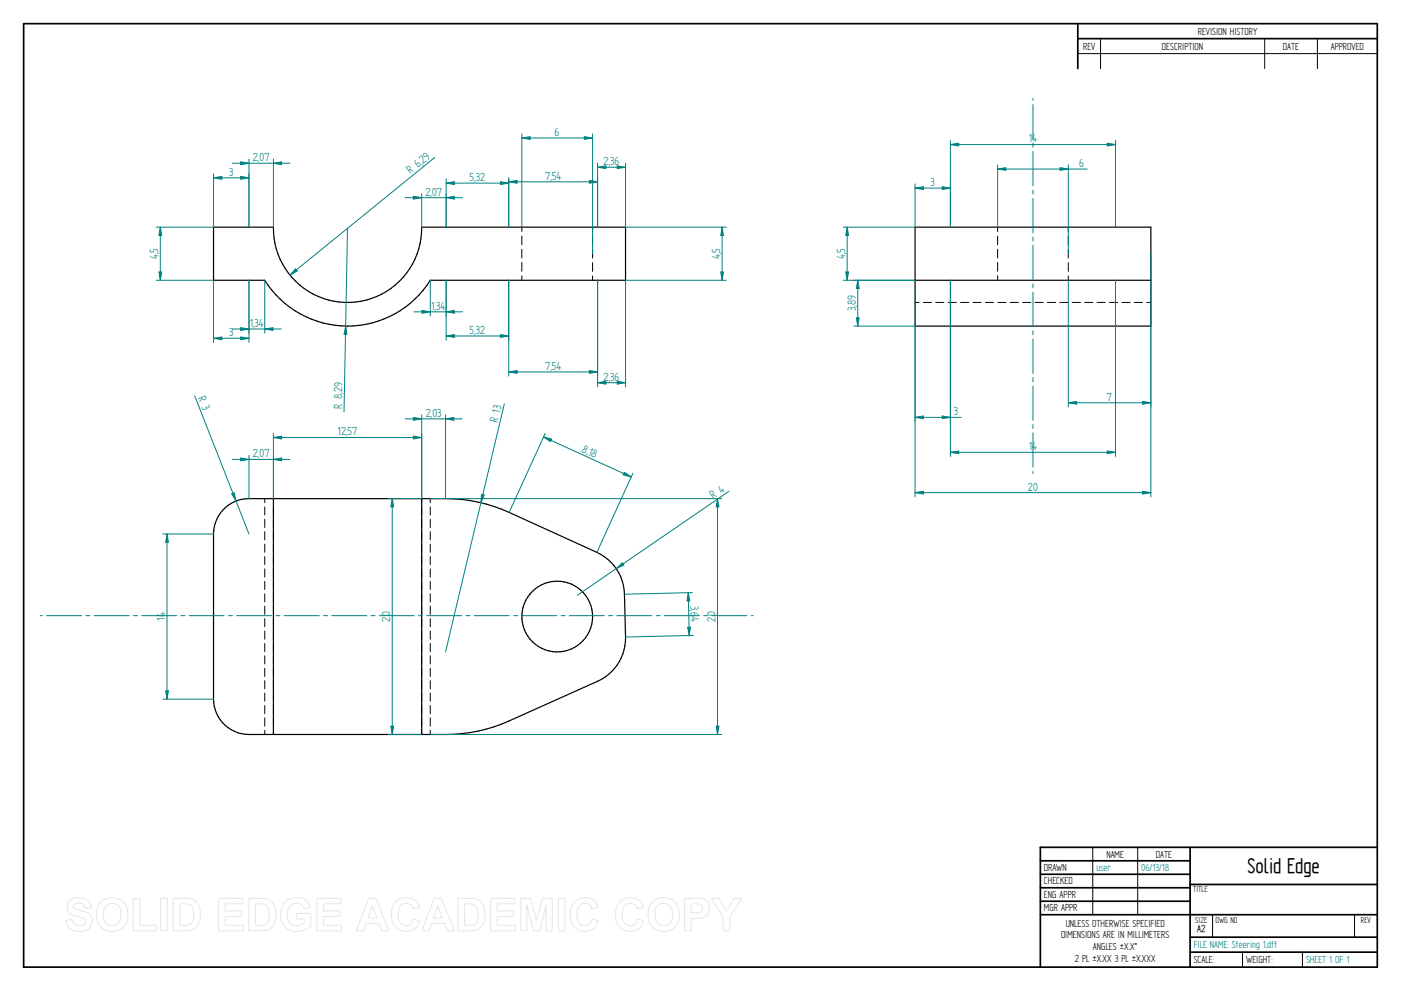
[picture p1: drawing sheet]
<svg xmlns="http://www.w3.org/2000/svg" width="594mm" height="420mm" viewBox="0 0 594 420" stroke-linecap="round" stroke-linejoin="round" font-family="sans-serif">
<g fill="none" stroke="#000" stroke-width=".72">
<path d="M10 10h574v400h-574zM457 10v19.1M457 16.4h127M504.6 359.2v50.8M584 359.2h-142.9v50.8M441.1 365h63.5M441.1 370.7h63.5M441.1 376.4h63.5M504.6 375h79.4M441.1 382.1h63.5M441.1 387.8h142.9M504.6 397.3h79.4"/>
<path d="M504.6 403.7h79.4"/>
</g>
<g fill="none" stroke="#000" stroke-width=".42">
<path d="M466.7 16.4v12.7M536.3 16.4v12.7M558.6 16.4v12.7M457 22.7h127M221.3 96.3v1.8M251.3 96.3v1.9M423 96.3v1.8M453 96.3v1.9M221.3 100.1v3.7M221.3 105.7v3.7M221.3 111.3v3.7M221.3 116.9v1.9"/>
<path d="M251.3 100.1v3.7M251.3 105.7v3.7M251.3 111.3v3.8M251.3 117v1.8M423 100.1v3.7M423 105.7v3.7M423 111.3v3.7M423 116.9v1.9M453 100.1v3.7M453 105.7v3.7M453 111.3v3.8M453 117v1.8"/>
<path d="M388 128.2h1.7M391.5 128.2h3.5M396.8 128.2h3.5M402.1 128.2h3.4M407.3 128.2h3.5M412.6 128.2h3.4M417.9 128.2h3.4M423.1 128.2h3.5M428.4 128.2h3.4M433.7 128.2h3.4M438.9 128.2h3.5M444.2 128.2h3.4"/>
<path d="M449.4 128.2h3.5M454.7 128.2h3.5M459.9 128.2h3.5M465.2 128.2h3.5M470.5 128.2h3.5M475.7 128.2h3.5M481 128.2h3.5M486.3 128.2h1.7M112.3 211.4v1.7M112.3 214.9v3.5M115.9 211.4v1.7M115.9 214.9v3.5"/>
<path d="M178.8 211.4v1.7M178.8 215v3.4M182.4 211.4v1.7M182.4 214.9v3.5M112.3 220.2v3.4M112.3 225.4v3.5M112.3 230.7v3.4M112.3 236v3.4M115.9 220.2v3.4M115.9 225.4v3.5M115.9 230.7v3.4M115.9 236v3.4"/>
<path d="M178.8 220.2v3.5M178.8 225.5v3.4M178.8 230.8v3.4M178.8 236v3.5M182.4 220.2v3.4M182.4 225.4v3.5M182.4 230.7v3.4M182.4 236v3.4M112.3 241.2v3.5M112.3 246.5v3.4M112.3 251.8v3.4M112.3 257v3.5"/>
<path d="M115.9 241.2v3.5M115.9 246.5v3.4M115.9 251.8v3.4M115.9 257v3.5M178.8 241.3v3.4M178.8 246.5v3.5M178.8 251.8v3.5M178.8 257v3.5M182.4 241.2v3.5M182.4 246.5v3.4M182.4 251.8v3.4M182.4 257v3.5"/>
<path d="M112.3 262.3v3.4M112.3 267.5v3.5M112.3 272.8v3.5M112.3 278v3.5M115.9 262.3v3.4M115.9 267.5v3.5M115.9 272.8v3.5M115.9 278v3.5M178.8 262.3v3.5M178.8 267.6v3.5M178.8 272.8v3.5M178.8 278.1v3.5"/>
<path d="M182.4 262.3v3.4M182.4 267.5v3.5M182.4 272.8v3.5M182.4 278v3.5M112.3 283.3v3.5M112.3 288.6v3.5M112.3 293.8v3.5M112.3 299.1v3.5M115.9 283.3v3.5M115.9 288.6v3.5M115.9 293.8v3.5M115.9 299.1v3.5"/>
<path d="M178.8 283.4v3.5M178.8 288.6v3.5M178.8 293.9v3.4M178.8 299.2v3.4M182.4 283.3v3.5M182.4 288.6v3.5M182.4 293.8v3.5M182.4 299.1v3.5M112.3 304.4v3.4M112.3 309.6v1.8M115.9 304.4v3.4M115.9 309.6v1.8"/>
<path d="M178.8 304.4v3.5M178.8 309.7v1.7M182.4 304.4v3.4M182.4 309.6v1.8M463.4 359.2v28.6M482.4 359.2v28.6M514.2 387.9v9.4M574.4 387.9v9.4M526.9 403.7v6.3M552.3 403.7v6.3"/>
</g>
<g fill="none" stroke="#000" stroke-width=".51">
<path d="M90.5 96.3h25.4a31.4 31.4 0 0 0 31.5 31.9 31.4 31.4 0 0 0 31.4-31.9h86.5v22.5h-82.9a41.4 41.4 0 0 1-70.1 0h-21.8zM388 96.3h100v42h-100zM388 118.8h100M94.4 216.4a14.9 14.9 0 0 1 11.2-5h83.3a65.3 65.3 0 0 1 27 5.9l37.2 16.9a20.1 20.1 0 0 1 11.7 17.7l.5 18.2a20 20 0 0 1-11.9 18.7l-37.7 16.9a65 65 0 0 1-26.5 5.7h-83.6a15.1 15.1 0 0 1-15.1-15v-70a15.5 15.5 0 0 1 3.9-10zM115.9 211.4v100M178.8 211.4v100"/>
<circle cx="236.3" cy="261.4" r="15"/>
</g>
<g fill="none" stroke="#008080" stroke-width=".42">
<path d="M438 41.7v.8M438 44.4v14.5M438 60.7v1.7M438 64.2v14.6M265.3 96.3h42.7M438 80.6v1.7M438 84.1v14.6M265.3 118.8h42.7M305.6 115.3h1.2l-.6 3.5zM438 100.5v1.7M438 104v14.6M438 120.4v1.6"/>
<path d="M438 123.9v14.5M438 140.3v1.6M438 143.7v14.6M438 160.1v1.7M438 163.6v14.6M438 180v1.7M438 183.5v14.6M438 199.9v.8M17.1 261h.9M19.8 261h14.8M36.4 261h1.7M39.9 261h14.9"/>
<path d="M56.6 261h1.7M60.1 261h14.8M76.7 261h1.7M80.2 261h14.9M96.9 261h1.7M100.4 261h14.8M117 261h1.7M120.5 261h14.9M137.2 261h1.7M140.7 261h14.8M157.3 261h1.7M160.8 261h14.9"/>
<path d="M177.5 261h1.7M181 261h14.8M197.6 261h1.7M201.1 261h14.9M217.8 261h1.7M221.3 261h14.8M237.9 261h1.7M241.4 261h14.9M258.1 261h1.7M261.6 261h14.8M278.3 261h1.6M281.7 261h14.9"/>
<path d="M298.4 261h1.7M301.9 261h14.8M318.6 261h.8"/>
</g>
<path d="M305.6 115.3h1.2l-.6 3.5z" fill="#008080"/>
<path d="M306.2 96.3l.6 3.5h-1.2z" fill="none" stroke="#008080" stroke-width=".42"/>
<path d="M306.2 96.3l.6 3.5h-1.2z" fill="#008080"/>
<path d="M306.2 96.3v22.5M215.7 118.8v40.7M253.4 118.8v40.7M249.9 157.1l3.5 .6-3.5 .6z" fill="none" stroke="#008080" stroke-width=".42"/>
<path d="M249.9 157.1l3.5 .6-3.5 .6z" fill="#008080"/>
<path d="M215.7 157.7l3.5-.6v1.2z" fill="none" stroke="#008080" stroke-width=".42"/>
<path d="M215.7 157.7l3.5-.6v1.2z" fill="#008080"/>
<path d="M253.4 118.8v45.2M265.3 118.8v45.2M215.7 157.7h37.7M261.7 161.7l3.6 .6-3.6 .6z" fill="none" stroke="#008080" stroke-width=".42"/>
<path d="M261.7 161.7l3.6 .6-3.6 .6z" fill="#008080"/>
<path d="M253.4 162.3l3.5-.6v1.2z" fill="none" stroke="#008080" stroke-width=".42"/>
<path d="M253.4 162.3l3.5-.6v1.2z" fill="#008080"/>
<path d="M189.2 118.8v25.4M215.7 118.8v25.4M212.3 141.9l3.4 .6-3.4 .5zM253.4 162.3h11.9" fill="none" stroke="#008080" stroke-width=".42"/>
<path d="M212.3 141.9l3.4 .6-3.4 .5z" fill="#008080"/>
<path d="M189.2 142.5l3.5-.6v1.1z" fill="none" stroke="#008080" stroke-width=".42"/>
<path d="M189.2 142.5l3.5-.6v1.1z" fill="#008080"/>
<path d="M182.4 118.8v15.1M189.2 118.8v15.1M189.2 132.2l3.5-.6v1.2zM189.2 142.5h26.5" fill="none" stroke="#008080" stroke-width=".42"/>
<path d="M189.2 132.2l3.5-.6v1.2z" fill="#008080"/>
<path d="M179 131.6l3.4 .6-3.4 .6z" fill="none" stroke="#008080" stroke-width=".42"/>
<path d="M179 131.6l3.4 .6-3.4 .6z" fill="#008080"/>
<path d="M147.4 96.8l-1.5 77.9M146.6 138.2l.5 3.5h-1.2zM175.5 132.2h20.7" fill="none" stroke="#008080" stroke-width=".42"/>
<path d="M146.6 138.2l.5 3.5h-1.2z" fill="#008080"/>
<path d="M105.6 118.8v22.5M112.3 118.8v22.5M112.3 139.5l3.4-.6v1.2z" fill="none" stroke="#008080" stroke-width=".42"/>
<path d="M112.3 139.5l3.4-.6v1.2z" fill="#008080"/>
<path d="M102.1 138.9l3.5 .6-3.5 .6z" fill="none" stroke="#008080" stroke-width=".42"/>
<path d="M102.1 138.9l3.5 .6-3.5 .6z" fill="#008080"/>
<path d="M90.5 118.8v26.4M105.6 118.8v26.4M98.5 139.5h20.7M102.1 142.9l3.5 .5-3.5 .6z" fill="none" stroke="#008080" stroke-width=".42"/>
<path d="M102.1 142.9l3.5 .5-3.5 .6z" fill="#008080"/>
<path d="M90.5 143.4l3.6-.5v1.1z" fill="none" stroke="#008080" stroke-width=".42"/>
<path d="M90.5 143.4l3.6-.5v1.1z" fill="#008080"/>
<path d="M66.2 96.3h24.3M68 96.3l.6 3.5h-1.2zM66.2 118.8h24.3M90.5 143.4h15.1" fill="none" stroke="#008080" stroke-width=".42"/>
<path d="M68 96.3l.6 3.5h-1.2z" fill="#008080"/>
<path d="M67.4 115.3h1.2l-.6 3.5z" fill="none" stroke="#008080" stroke-width=".42"/>
<path d="M67.4 115.3h1.2l-.6 3.5z" fill="#008080"/>
<path d="M90.5 73.7v22.6M102.1 74.8l3.5 .6-3.5 .6zM105.6 73.7v22.6M68 96.3v22.5" fill="none" stroke="#008080" stroke-width=".42"/>
<path d="M102.1 74.8l3.5 .6-3.5 .6z" fill="#008080"/>
<path d="M90.5 75.4l3.6-.6v1.2z" fill="none" stroke="#008080" stroke-width=".42"/>
<path d="M90.5 75.4l3.6-.6v1.2z" fill="#008080"/>
<path d="M90.5 75.4h15.1M105.6 67.4v28.9M115.9 67.4v28.9M115.9 69.2l3.5-.6v1.2z" fill="none" stroke="#008080" stroke-width=".42"/>
<path d="M115.9 69.2l3.5-.6v1.2z" fill="#008080"/>
<path d="M102.1 68.6l3.5 .6-3.5 .6z" fill="none" stroke="#008080" stroke-width=".42"/>
<path d="M102.1 68.6l3.5 .6-3.5 .6z" fill="#008080"/>
<path d="M98.5 69.2h24.4M184.4 66.8l-61.4 49.8M125.3 114l.8 .9-3.1 1.7z" fill="none" stroke="#008080" stroke-width=".42"/>
<path d="M125.3 114l.8 .9-3.1 1.7z" fill="#008080"/>
<path d="M178.8 82.1v14.2M189.2 82.1v14.2M189.2 83.8l3.5-.6v1.2z" fill="none" stroke="#008080" stroke-width=".42"/>
<path d="M189.2 83.8l3.5-.6v1.2z" fill="#008080"/>
<path d="M175.3 83.2l3.5 .6-3.5 .6z" fill="none" stroke="#008080" stroke-width=".42"/>
<path d="M175.3 83.2l3.5 .6-3.5 .6z" fill="#008080"/>
<path d="M189.2 75.9v20.4M212.3 77l3.4 .6-3.4 .6zM215.7 75.9v20.4M171.8 83.8h24.4" fill="none" stroke="#008080" stroke-width=".42"/>
<path d="M212.3 77l3.4 .6-3.4 .6z" fill="#008080"/>
<path d="M189.2 77.6l3.5-.6v1.2z" fill="none" stroke="#008080" stroke-width=".42"/>
<path d="M189.2 77.6l3.5-.6v1.2z" fill="#008080"/>
<path d="M189.2 77.6h26.5M215.7 75.3v21M249.9 76.5l3.5 .6-3.5 .6zM253.4 75.3v21" fill="none" stroke="#008080" stroke-width=".42"/>
<path d="M249.9 76.5l3.5 .6-3.5 .6z" fill="#008080"/>
<path d="M215.7 77.1l3.5-.6v1.2z" fill="none" stroke="#008080" stroke-width=".42"/>
<path d="M215.7 77.1l3.5-.6v1.2z" fill="#008080"/>
<path d="M215.7 77.1h37.7M253.4 69.1v27.2M261.7 70.3l3.6 .6-3.6 .6zM265.3 69.1v27.2" fill="none" stroke="#008080" stroke-width=".42"/>
<path d="M261.7 70.3l3.6 .6-3.6 .6z" fill="#008080"/>
<path d="M253.4 70.9l3.5-.6v1.2z" fill="none" stroke="#008080" stroke-width=".42"/>
<path d="M253.4 70.9l3.5-.6v1.2z" fill="#008080"/>
<path d="M221.3 56.8v39.5M221.3 58.5l3.5-.5v1.1zM251.3 56.8v50.8M253.4 70.9h11.9" fill="none" stroke="#008080" stroke-width=".42"/>
<path d="M221.3 58.5l3.5-.5v1.1z" fill="#008080"/>
<path d="M247.8 58l3.5 .5-3.5 .6z" fill="none" stroke="#008080" stroke-width=".42"/>
<path d="M247.8 58l3.5 .5-3.5 .6z" fill="#008080"/>
<path d="M221.3 58.5h30M230.5 185.3l3.4 .9-.5 1zM231.2 183.7l-15.3 33.6M268.4 200.6l-15.3 33.6" fill="none" stroke="#008080" stroke-width=".42"/>
<path d="M230.5 185.3l3.4 .9-.5 1z" fill="#008080"/>
<path d="M264.7 200.2l3 2-3.5-.9z" fill="none" stroke="#008080" stroke-width=".42"/>
<path d="M264.7 200.2l3 2-3.5-.9z" fill="#008080"/>
<path d="M230.5 185.3l37.2 16.9M309.1 208.3l-64.3 44.1M261.3 241.1l2.6-2.5 .6 1z" fill="none" stroke="#008080" stroke-width=".42"/>
<path d="M261.3 241.1l2.6-2.5 .6 1z" fill="#008080"/>
<path d="M291.8 251.3l.7 3.5h-1.2zM293.6 251.2l-28.8 .7M294 269.4l-28.7 .7" fill="none" stroke="#008080" stroke-width=".42"/>
<path d="M291.8 251.3l.7 3.5h-1.2z" fill="#008080"/>
<path d="M291.6 266l1.2-.1-.5 3.6z" fill="none" stroke="#008080" stroke-width=".42"/>
<path d="M291.6 266l1.2-.1-.5 3.6z" fill="#008080"/>
<path d="M182.4 211.4h123.6M304.2 211.4l.6 3.5h-1.1zM291.8 251.3l.5 18.2M182.4 311.4h123.6" fill="none" stroke="#008080" stroke-width=".42"/>
<path d="M304.2 211.4l.6 3.5h-1.1z" fill="#008080"/>
<path d="M303.7 307.9h1.1l-.6 3.5z" fill="none" stroke="#008080" stroke-width=".42"/>
<path d="M303.7 307.9h1.1l-.6 3.5z" fill="#008080"/>
<path d="M164.6 211.4h14.2M304.2 211.4v100M164.6 311.4h14.2M165.7 307.9h1.2l-.6 3.5z" fill="none" stroke="#008080" stroke-width=".42"/>
<path d="M165.7 307.9h1.2l-.6 3.5z" fill="#008080"/>
<path d="M166.3 211.4l.6 3.5h-1.2z" fill="none" stroke="#008080" stroke-width=".42"/>
<path d="M166.3 211.4l.6 3.5h-1.2z" fill="#008080"/>
<path d="M166.3 211.4v100M69.1 226.4h21.4M69.1 296.4h21.4M70.3 292.9h1.1l-.6 3.5z" fill="none" stroke="#008080" stroke-width=".42"/>
<path d="M70.3 292.9h1.1l-.6 3.5z" fill="#008080"/>
<path d="M70.8 226.4l.6 3.5h-1.1z" fill="none" stroke="#008080" stroke-width=".42"/>
<path d="M70.8 226.4l.6 3.5h-1.1z" fill="#008080"/>
<path d="M82.6 167.9l23 58.5M98.2 209.4l1.1-.4 .8 3.4zM70.8 226.4v70" fill="none" stroke="#008080" stroke-width=".42"/>
<path d="M98.2 209.4l1.1-.4 .8 3.4z" fill="#008080"/>
<path d="M102.1 194.2l3.5 .6-3.5 .6zM105.6 193v18.4M115.9 193v18.4" fill="none" stroke="#008080" stroke-width=".42"/>
<path d="M102.1 194.2l3.5 .6-3.5 .6z" fill="#008080"/>
<path d="M115.9 194.8l3.5-.6v1.2z" fill="none" stroke="#008080" stroke-width=".42"/>
<path d="M115.9 194.8l3.5-.6v1.2z" fill="#008080"/>
<path d="M98.5 194.8h24.4M115.9 183.8v27.6M175.3 184.9l3.5 .6-3.5 .6zM178.8 183.8v27.6" fill="none" stroke="#008080" stroke-width=".42"/>
<path d="M175.3 184.9l3.5 .6-3.5 .6z" fill="#008080"/>
<path d="M115.9 185.5l3.5-.6v1.2z" fill="none" stroke="#008080" stroke-width=".42"/>
<path d="M115.9 185.5l3.5-.6v1.2z" fill="#008080"/>
<path d="M175.3 177l3.5 .6-3.5 .6zM178.8 175.9v35.5M188.9 175.9v35.5M115.9 185.5h62.9" fill="none" stroke="#008080" stroke-width=".42"/>
<path d="M175.3 177l3.5 .6-3.5 .6z" fill="#008080"/>
<path d="M188.9 177.6l3.5-.6v1.2z" fill="none" stroke="#008080" stroke-width=".42"/>
<path d="M188.9 177.6l3.5-.6v1.2z" fill="#008080"/>
<path d="M171.8 177.6h24.2M213.9 171.2l-25 105.2M204.2 209.6l1.1 .3-1.4 3.2z" fill="none" stroke="#008080" stroke-width=".42"/>
<path d="M204.2 209.6l1.1 .3-1.4 3.2z" fill="#008080"/>
<path d="M388 138.3v72.4M488 138.3v72.4M388 208.9l3.5-.6v1.2z" fill="none" stroke="#008080" stroke-width=".42"/>
<path d="M388 208.9l3.5-.6v1.2z" fill="#008080"/>
<path d="M484.5 208.3l3.5 .6-3.5 .6z" fill="none" stroke="#008080" stroke-width=".42"/>
<path d="M484.5 208.3l3.5 .6-3.5 .6z" fill="#008080"/>
<path d="M423 69.9v26.4M423 71.7l3.5-.6v1.1zM453 69.9v37.7M388 208.9h100" fill="none" stroke="#008080" stroke-width=".42"/>
<path d="M423 71.7l3.5-.6v1.1z" fill="#008080"/>
<path d="M449.5 71.1l3.5 .6-3.5 .5z" fill="none" stroke="#008080" stroke-width=".42"/>
<path d="M449.5 71.1l3.5 .6-3.5 .5z" fill="#008080"/>
<path d="M423 71.7h38M388 118.8v59.9M403 118.8v59.9M399.5 176.4l3.5 .6-3.5 .5z" fill="none" stroke="#008080" stroke-width=".42"/>
<path d="M399.5 176.4l3.5 .6-3.5 .5z" fill="#008080"/>
<path d="M388 177l3.5-.6v1.1z" fill="none" stroke="#008080" stroke-width=".42"/>
<path d="M388 177l3.5-.6v1.1z" fill="#008080"/>
<path d="M403 118.8v74.7M473 118.8v74.7M388 177h19.6M403 191.8l3.5-.6v1.2z" fill="none" stroke="#008080" stroke-width=".42"/>
<path d="M403 191.8l3.5-.6v1.2z" fill="#008080"/>
<path d="M469.5 191.2l3.5 .6-3.5 .6z" fill="none" stroke="#008080" stroke-width=".42"/>
<path d="M469.5 191.2l3.5 .6-3.5 .6z" fill="#008080"/>
<path d="M453 118.8v53.8M488 107.6v65M453 170.8l3.5-.6v1.2zM403 191.8h70" fill="none" stroke="#008080" stroke-width=".42"/>
<path d="M453 170.8l3.5-.6v1.2z" fill="#008080"/>
<path d="M484.5 170.2l3.5 .6-3.5 .6z" fill="none" stroke="#008080" stroke-width=".42"/>
<path d="M484.5 170.2l3.5 .6-3.5 .6z" fill="#008080"/>
<path d="M388 78v18.3M399.5 79.2l3.5 .6-3.5 .5zM403 78v18.3M453 170.8h35" fill="none" stroke="#008080" stroke-width=".42"/>
<path d="M399.5 79.2l3.5 .6-3.5 .5z" fill="#008080"/>
<path d="M388 79.8l3.5-.6v1.1z" fill="none" stroke="#008080" stroke-width=".42"/>
<path d="M388 79.8l3.5-.6v1.1z" fill="#008080"/>
<path d="M403 59.6v36.7M473 59.6v36.7M388 79.8h15M469.5 60.7l3.5 .6-3.5 .6z" fill="none" stroke="#008080" stroke-width=".42"/>
<path d="M469.5 60.7l3.5 .6-3.5 .6z" fill="#008080"/>
<path d="M403 61.3l3.5-.6v1.2z" fill="none" stroke="#008080" stroke-width=".42"/>
<path d="M403 61.3l3.5-.6v1.2z" fill="#008080"/>
<path d="M403 61.3h70M357.5 96.3h30.5M359.2 96.3l.6 3.5h-1.2zM357.5 118.8h30.5" fill="none" stroke="#008080" stroke-width=".42"/>
<path d="M359.2 96.3l.6 3.5h-1.2z" fill="#008080"/>
<path d="M358.6 115.3h1.2l-.6 3.5z" fill="none" stroke="#008080" stroke-width=".42"/>
<path d="M358.6 115.3h1.2l-.6 3.5z" fill="#008080"/>
<path d="M359.2 96.3v22.5M362 118.8h26M363.7 118.8l.6 3.5h-1.2zM362 138.3h26" fill="none" stroke="#008080" stroke-width=".42"/>
<path d="M363.7 118.8l.6 3.5h-1.2z" fill="#008080"/>
<path d="M363.1 134.7h1.2l-.6 3.6z" fill="none" stroke="#008080" stroke-width=".42"/>
<path d="M363.1 134.7h1.2l-.6 3.6z" fill="#008080"/>
<path d="M363.7 118.8v19.5" fill="none" stroke="#008080" stroke-width=".42"/>
<g fill="none" stroke="#e6e6e6" stroke-width=".42">
<path d="M29.6 381.8a6.5 6.5 0 0 1 8.5 .8l.6 2.2-2.8 .1a2.7 2.7 0 0 0-2.1-2 2.7 2.7 0 0 0-2.7 1.1 1.87 1.87 0 0 0 2.2 1.8l1.4 .4a4.4 4.4 0 0 1 4 6.2 6.4 6.4 0 0 1-9.1 1.3l-1.2-1.8-.5-1.7 2.7-.3a2.94 2.94 0 0 0 2.6 2.6 2.94 2.94 0 0 0 3.1-1.9 2.67 2.67 0 0 0-2.9-1.8 4.9 4.9 0 0 1-5-4.3l.4-1.6zM42.8 382.4a6.9 6.9 0 0 1 8.3-.8 6.9 6.9 0 0 1 3 7.7 6.7 6.7 0 0 1-8 5.5 6.7 6.7 0 0 1-5.1-8.3 6.1 6.1 0 0 1 1.8-4.1zM44.8 384.2a3.9 3.9 0 0 1 4.6-.8 3.9 3.9 0 0 1 2 4.3 3.8 3.8 0 0 1-1.9 4.3 3.8 3.8 0 0 1-4.6-.7 6.6 6.6 0 0 1-.1-7.1zM56.5 381h2.8v11.3h6.9v2.3h-9.7zM68.1 380.9h2.8v13.7h-2.8zM73.5 380.9h5a5.9 5.9 0 0 1 6.5 7 5.9 5.9 0 0 1-6.3 6.7h-5.2zM76.3 383.2h1.8a3.4 3.4 0 0 1 4 3.9v1.2a3.2 3.2 0 0 1-3.8 4h-2zM92.7 380.9h10.2v2.3h-7.4v3h6.9v2.4h-6.9v3.7h7.7v2.3h-10.5zM105.5 380.9h5.1a5.9 5.9 0 0 1 6.4 7 5.9 5.9 0 0 1-6.3 6.7h-5.2zM108.3 383.2h1.9a3.4 3.4 0 0 1 4 3.9v1.2a3.2 3.2 0 0 1-3.8 4h-2.1zM120.9 382.4a7.3 7.3 0 0 1 9.7 .1l1 2.2-2.7 .5a3.7 3.7 0 0 0-4.6-2 3.7 3.7 0 0 0-2.5 4.4 4.2 4.2 0 0 0 2.2 4.5 4.2 4.2 0 0 0 5-.8v-1.7h-3.2v-2.3h6v5.4a8.1 8.1 0 0 1-11.8-.8 8.3 8.3 0 0 1 .9-9.5zM134.4 380.9h10.2v2.3h-7.4v3h6.9v2.4h-6.9v3.7h7.6v2.3h-10.4z"/>
<path d="M156.4 380.9h3l5.5 13.7h-3l-1.2-3.1h-5.5l-1.1 3.1h-3zM157.9 384.1l1.9 5.1h-3.7zM167.7 382.5a6 6 0 0 1 10.2 2.1l-2.8 .7a3.2 3.2 0 0 0-3.9-2.2 3.2 3.2 0 0 0-2.4 3.8 4.6 4.6 0 0 0 2.5 5.5 3.2 3.2 0 0 0 4-2.8l2.6 .8a6.1 6.1 0 0 1-7.2 4.3 6.1 6.1 0 0 1-4.8-6.8 7.7 7.7 0 0 1 1.8-5.4zM184.1 380.9h3.1l5.5 13.7h-3l-1.2-3.1h-5.5l-1.1 3.1h-3zM185.7 384.1l1.9 5.1h-3.8zM194.2 380.9h5a5.9 5.9 0 0 1 6.5 7 5.9 5.9 0 0 1-6.3 6.7h-5.2zM197 383.2h1.8a3.4 3.4 0 0 1 4 3.9v1.2a3.2 3.2 0 0 1-3.8 4h-2zM208.1 380.9h10.2v2.3h-7.4v3h6.9v2.4h-6.9v3.7h7.6v2.3h-10.4zM220.8 380.9h4.2l2.5 9.3 2.4-9.3h4.2v13.7h-2.5l-.1-10.8-2.7 10.8h-2.7l-2.7-10.8v10.8h-2.6zM236.8 380.9h2.8v13.7h-2.8zM243.5 382.5a6 6 0 0 1 10.2 2.1l-2.8 .7a3.2 3.2 0 0 0-3.8-2.2 3.2 3.2 0 0 0-2.4 3.8 4.6 4.6 0 0 0 2.4 5.5 3.2 3.2 0 0 0 4-2.8l2.6 .8a6.1 6.1 0 0 1-7.2 4.3 6.1 6.1 0 0 1-4.7-6.8 7.7 7.7 0 0 1 1.7-5.4zM262.7 382.5a6 6 0 0 1 10.2 2.1l-2.7 .7a3.2 3.2 0 0 0-3.9-2.2 3.2 3.2 0 0 0-2.4 3.8 4.6 4.6 0 0 0 2.4 5.5 3.2 3.2 0 0 0 4-2.8l2.7 .8a6.1 6.1 0 0 1-7.2 4.3 6.1 6.1 0 0 1-4.8-6.8 7.7 7.7 0 0 1 1.7-5.4z"/>
<path d="M276.7 382.4a6.9 6.9 0 0 1 8.3-.8 6.9 6.9 0 0 1 3 7.7 6.7 6.7 0 0 1-8.1 5.5 6.7 6.7 0 0 1-5.1-8.3 6.1 6.1 0 0 1 1.9-4.1zM278.7 384.2a3.9 3.9 0 0 1 4.6-.8 3.9 3.9 0 0 1 1.9 4.3 3.8 3.8 0 0 1-1.8 4.3 3.8 3.8 0 0 1-4.7-.7 6.6 6.6 0 0 1 0-7.1zM290.3 380.9h5.2a4.4 4.4 0 0 1 5.4 4.3 4.4 4.4 0 0 1-5.4 4.2h-2.4v5.2h-2.8zM293.1 383.2h1.8a2.1 2.1 0 0 1 2.6 .6 2.1 2.1 0 0 1 0 2.6 3.4 3.4 0 0 1-2.9 .7h-1.5zM301.6 380.9h3.3l3.2 5.4 3.2-5.4h3.2l-5 7.9v5.8h-2.8v-5.8z"/>
</g>
<text font-size="10.1" x="529" y="370.2">Solid Edge</text>
<g font-size="5.6" fill="#008080">
<text x="235.2" y="57.7">6</text>
<text x="436.3" y="60.4">14</text>
<text x="107.2" y="68.3">2,07</text>
<text x="179.5" y="69.5" transform="rotate(-39 179.5 69.5)">29</text>
<text x="255.9" y="70">2,36</text>
<text x="457.7" y="70.8">6</text>
<text x="97.1" y="74.5">3</text>
<text x="174.1" y="74" transform="rotate(-39 174.1 74)">R 6,</text>
<text x="199.1" y="76.8">5,32</text>
<text x="231.1" y="76.2">7,54</text>
<text x="180.4" y="83">2,07</text>
<text x="394.6" y="78.9">3</text>
<text x="67.1" y="109.9" transform="rotate(-90 67.1 109.9)">4,5</text>
<text x="305.3" y="109.9" transform="rotate(-90 305.3 109.9)">4,5</text>
<text x="358.3" y="109.9" transform="rotate(-90 358.3 109.9)">4,5</text>
<text x="182.8" y="131.3">1,34</text>
<text x="362.9" y="132" transform="rotate(-90 362.9 132)">3,89</text>
<text x="97.1" y="142.6">3</text>
<text x="105.9" y="138.6">1,34</text>
<text x="199.1" y="141.6">5,32</text>
<text x="231.1" y="156.8">7,54</text>
<text x="255.9" y="161.4">2,36</text>
<text x="145.2" y="166.4" transform="rotate(-89 145.2 166.4)">29</text>
<text x="83.9" y="168.7" transform="rotate(68 83.9 168.7)">R 3</text>
<text x="145" y="173.4" transform="rotate(-89 145 173.4)">R 8,</text>
<text x="469.4" y="169.9">7</text>
<text x="180.5" y="176.7">2,03</text>
<text x="211" y="179.5" transform="rotate(-77 211 179.5)">R 13</text>
<text x="404.5" y="176.1">3</text>
<text x="143.2" y="184.6">12,57</text>
<text x="246.5" y="191.6" transform="rotate(24 246.5 191.6)">8,</text>
<text x="436.3" y="190.9">14</text>
<text x="107.2" y="193.9">2,07</text>
<text x="249.1" y="192.8" transform="rotate(24 249.1 192.8)">18</text>
<text x="435.9" y="208">20</text>
<text x="302.5" y="211.8" transform="rotate(-34 302.5 211.8)">R 4</text>
<text x="292.8" y="257" transform="rotate(89 292.8 257)">3,</text>
<text x="70" y="263.1" transform="rotate(-90 70 263.1)">14</text>
<text x="165.4" y="263.5" transform="rotate(-90 165.4 263.5)">20</text>
<text x="292.9" y="259.5" transform="rotate(89 292.9 259.5)">64</text>
<text x="303.4" y="263.5" transform="rotate(-90 303.4 263.5)">20</text>
</g>
<g font-size="4.9">
<text x="507.9" y="14.7">REVISION HISTORY</text>
<text x="459.3" y="21">REV</text>
<text x="492.7" y="21">DESCRIPTION</text>
<text x="544" y="21">DATE</text>
<text x="564.3" y="21">APPROVED</text>
<text x="469.1" y="363.6">NAME</text>
<text x="490.1" y="363.6">DATE</text>
<text x="442.7" y="369.3">DRAWN</text>
<text x="442.7" y="375">CHECKED</text>
<text x="442.7" y="380.7">ENG APPR</text>
<text x="442.7" y="386.4">MGR APPR</text>
<text x="451.9" y="392.9">UNLESS OTHERWISE SPECIFIED</text>
<text x="449.9" y="397.9">DIMENSIONS ARE IN MILLIMETERS</text>
<text x="455.7" y="407.8">2 PL ±X.XX 3 PL ±X.XXX</text>
<text x="463.5" y="402.9">ANGLES ±X.X°</text>
<text x="506.2" y="408.3">SCALE:</text>
<text x="528.4" y="408.3">WEIGHT:</text>
</g>
<g font-size="4.9" fill="#008080">
<text x="464.9" y="369.3">user</text>
<text x="483.9" y="369.3">06/13/18</text>
<text x="506.2" y="402">FILE NAME: Steering 1.dft</text>
<text x="553.8" y="408.4">SHEET 1 OF 1</text>
</g>
<text font-size="4.8" x="507.7" y="395.3">A2</text>
<g font-size="4.1">
<text x="505.9" y="378.3">TITLE</text>
<text x="506.9" y="391.1">SIZE</text>
<text x="515.4" y="391.1">DWG NO</text>
<text x="577" y="391.1">REV</text>
</g>
</svg>
